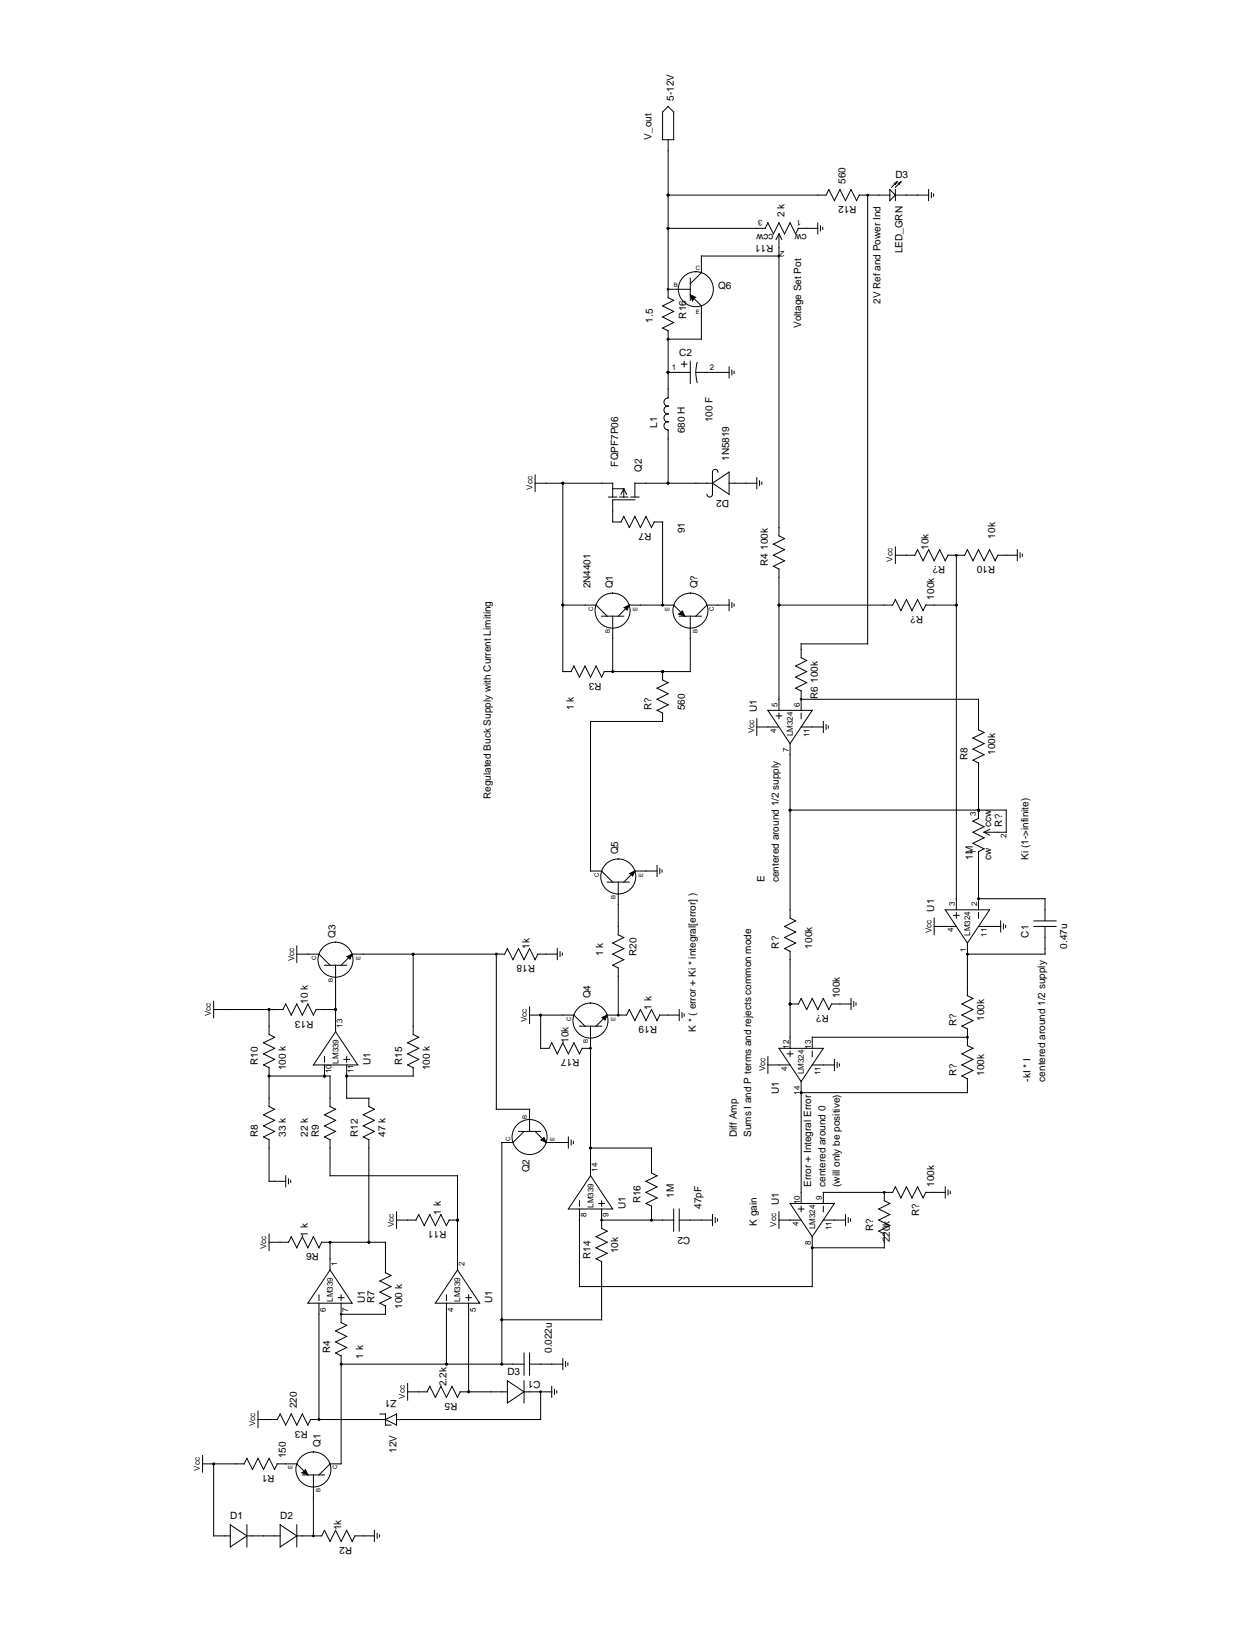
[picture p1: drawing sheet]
<svg xmlns="http://www.w3.org/2000/svg" width="216mm" height="279mm" viewBox="0 0 216 279" stroke-linecap="round" stroke-linejoin="round" font-family="sans-serif">
<g fill="none" stroke="#000" stroke-width=".17">
<path d="M114.5 18.2l.9 1v4.7h-1.9v-4.7zM114.5 23.9v27.1l.9 .5-1.9 .9 1.9 1-1.9 .9 1.9 1-1.9 .9 1 .5v11.5a.69 .69 0 0 0-.7 .7 .69 .69 0 0 0 .7 .7 .68 .68 0 0 0-.7 .7 .68 .68 0 0 0 .7 .7 .68 .68 0 0 0-.7 .6 .68 .68 0 0 0 .7 .7 .7 .7 0 0 0-.7 .7 .7 .7 0 0 0 .7 .7v9.1M140.1 39.1h-3.3l-.5 1-.9-1.9-1 1.9-.9-1.9-1 1.9-.9-1.9-.5 .9h-16.6M140.1 38.2v1.9M140.6 38.7v.9M141 39v.3M148.7 33.4v77h-11.4v2.3l.9 .5-1.9 1 1.9 .9-1.9 1 1.9 .9-1.9 1 1 .4M152.5 32.5l.9 .9-.9 1zM152.5 33.4h-5.3l-.4 1-1-1.9-.9 1.9-1-1.9-.9 1.9-1-1.9-.5 .9h-27M153.4 32.5v1.9M153.4 33.4h5.7M153.7 31.2l-.3 .4"/>
<path d="M153.7 31.2l-.5 .2M153.7 31.2l-.9 .9M154.4 31.2l-.3 .4M154.4 31.2l-.5 .2M154.4 31.2l-1 .9M159.1 32.5v1.9M159.6 33v.9M160 33.3v.3M118.3 50.5l.9 .5-.3 .2-.2 .4zM118.3 49.6h-3.8M118.3 47.7v3.8M118.3 50.5l1.9 1.9v5.7h-5.7"/>
<path d="M133.5 40.1l-.5 1M133.5 40.1l.5 .9M133.5 40.1v51.7l.9 .5-1.9 1 1.9 .9-1.9 1 1.9 .9-1.9 1 1 .4v24.3M133.5 43.9h-13.3v2.8l-1.9 1.9M114.5 63.8h3.8M116.8 62.4h.9M117.2 61.9v1M118.3 61.9v3.8M119.5 62.1a6.6 6.6 0 0 0 0 3.5M124.9 63.8h-5.7M124.9 62.9v1.9M125.4 63.4v.9"/>
<path d="M125.8 63.6v.4M91.7 82.8h13.3v2.4M91.7 81.4v2.9M96.4 82.8v32.3h1.5l.4-.9 1 1.9 .9-1.9 1 1.9 .9-1.9 1 1.9 .5-1M104.3 85.2h1.4M105 83.8h1.9M106.2 85.2h1.4M106.9 83.8l-.5 .9M106.9 83.8l.5 .9M106.9 83.8v1.4M108.1 85.2h1.4M108.8 85.7h-3.8v3.8h1.4l.5-1 .9 1.9 1-1.9 .9 1.9 1-1.9 .9 1.9 .5-.9h1.4v14.2"/>
<path d="M122.1 82.8l2.8-1.9v3.8zM122.1 82.8h-13.3v2.4M123 80.9a.47 .47 0 0 0-.4-.4 .47 .47 0 0 0-.5 .4v3.8a.47 .47 0 0 1-.5 .5 .47 .47 0 0 1-.5-.5M124.9 82.8h4.8M129.7 81.9v1.9M130.2 82.4v.9M130.5 82.6v.4M153.4 93.7v2.9M153.4 95.2h3.3l.5-1 1 1.9 .9-1.9 1 1.9 .9-1.9 1 1.9 .4-.9h2.9l.5-1 .9 1.9 1-1.9 .9 1.9 1-1.9 .9 1.9M163.9 95.2v60.8M171 95.2h3.3M171 95.2l-.5 .9"/>
<path d="M174.3 94.2v1.9M174.8 94.7v.9M175.2 95v.4M96.4 103.7h5.7l1.9 1.9M103.1 105.6h3.8M105 105.6v9.5M105.9 105.6l1.9-1.9h7.6l1.9 1.9M106.9 104.1l.9-.4-.3 .9zM113.5 115.1v1.4l1 .5-1.9 1 1.9 .9-1.9 1 1.9 .9-1.9 1 .9 .4M116.3 105.2l.4-.2 .2-.3 .4 .9zM116.4 105.6h3.8M118.3 105.6v9.5h-14.8"/>
<path d="M124.9 103.7h-3.8l-1.9 1.9M124.9 102.8v1.9M125.4 103.3v.8M125.8 103.5v.4M133.5 103.7h19.4l.5-.9 1 1.9 .9-1.9 1 1.9 .9-1.9 1 1.9 .4-1h5.3M137.3 119.9h30.4v5.2l.9 .5-1.9 .9 1.9 1-1.9 .9 1.9 1-1.9 .9 1 .5v9.5l-1 .5 1.9 .9-1.9 1 1.9 .9-1.9 1 1.9 .9-.9 .5M137.3 118.4v3.4M113.5 122.2v1.5h-12.3v25.6h1.9l1.9 1.9M129.7 123.2v2.8M131.6 121.8h7.6l-3.8 5.7zM133 122.7h1M133.5 122.2v1"/>
<path d="M133.5 124.6h-3.8M135.4 127.5v29.9l.9 .5-1.9 .9 1.9 1-1.9 .9 1.9 1-1.9 .9 1 .5M135.4 138.9h37v3.8h-3.8M137.3 122.2v1M137.3 124.6h3.8M141.1 123.7v1.9M141.5 124.2v.8M141.9 124.4v.4M104 151.2h3.8M105.9 151.2v9M107.9 149.7l.9-.4-.4 .9zM112.6 149.3h-3.8l-1.9 1.9"/>
<path d="M112.6 148.4v1.9M113.1 148.9v.8M113.4 149.1v.4M160.1 158.8h3.8M160.1 157.4v2.8M162 156h7.6l-3.8 5.7zM163.4 156.9h.9M163.9 156.4v1M167.7 146v10M167.7 156.4v1M167.7 154.1h11.4v3.8M167.7 158.8h3.8"/>
<path d="M168.6 142.7l1 .5M169.6 142.2l-1 .4M171.5 157.9v1.9M171.9 158.4v.8M172.3 158.6v.4M177.2 158.8h3.8M177.2 157.9h3.8M179.1 158.8v4.8h-13.3M36.6 173h11.9l.5-.9 .9 1.9 1-1.9 .9 1.9 1-1.9 .9 1.9M36.6 171.6v2.9M46.1 173v4.3l1 .5-1.9 .9 1.9 1-1.9 .9 1.9 1-1.9 .9 .9 .5v6.7l1 .4-1.9 1 1.9 .9-1.9 1 1.9 .9-1.9 1M50.9 163.6h3.8l1.9 1.8"/>
<path d="M50.9 162.1v2.9M54.2 173h3.3M54.2 173l-.5 1M55.6 165.4h3.8M57.5 176.8l3.8 5.7h-7.6zM57.5 165.4v11.4M59.4 164l1-.5-.4 .9zM70.8 163.6v13.7l.9 .5-1.9 .9 1.9 1-1.9 .9 1.9 1-1.9 .9 1 .5v1.4h-11.4M85 163.6v26.5h5.7v3.8M90.7 172.6v2.8M90.7 174h1.9M92.1 163.6h3.4"/>
<path d="M92.2 163.6l-.5 .9-1-1.9-.9 1.9-1-1.9-.9 1.9-1-1.9-.4 1h-26.1l-1.9 1.8M95.5 162.6v1.9M96 163.1v.9M96.3 163.4v.3M99.3 175.9h3.8M99.7 179.7h1.5M100.2 175.9l-1.9-1.9h-5.7v5.7h1.5l.4-1 1 1.9 .9-1.9 1 1.9 .9-1.9 1 1.9 .5-.9M101.2 175.9v25.6M103.1 174.4l.9-.4-.3 .9zM105.9 160.2l1 .5M106.9 160.7l-1.9 1 1.9 .9-1.9 1 1.9 .9-1.9 .9 .9 .5v8.1M116.4 174h-3.3l-.5 .9-1-1.9-.9 1.9-1-1.9-.9 1.9-1-1.9-.4 1h-3.4l-1.9 1.9"/>
<path d="M116.4 173v1.9M116.9 173.6v.8M117.2 173.8v.4M133.5 179.7h7.6l-3.8 5.7zM135.4 172.1h1.4l.5-1 .9 1.9 1-1.9 .9 1.9 1-1.9 .9 1.9 .5-.9M135.4 163.1v16.6M142.5 172.1h3.3M145.8 171.1v1.9M146.3 171.7v.8M146.7 171.9v.4M165.8 161.7v9l.9 .4-1.9 1 1.9 .9-1.9 1 1.9 .9-1.9 1 1 .5v2.8l.9 .5-1.9 .9 1.9 1-1.9 .9 1.9 1-1.9 .9M165.8 177.8h-26.6v1.9"/>
<path d="M45.2 194.9l.9 .5M46.1 184.4h10.5v5.3l.9 .4-1.9 1 1.9 .9-1.9 1 1.9 .9-1.9 1M46.1 195.3v7.2h2.9M55.6 181.1v1M55.6 182.5v1.9M55.6 194.9l1 .5M56.6 195.3v6.2h21.8v16.2M58.9 181.6h1M59.4 181.1v1M59.4 182.5v5.7h3.8v1.5l.9 .4-1.9 1 1.9 .9-1.9 1 1.9 .9-1.9 1M62.2 194.9l1 .5M63.2 195.3v17.6"/>
<path d="M88.8 193.9h3.8M89.8 193.9l-1.9 1.9h-1.9v38h-27.5M91.7 193.9l1.9 1.9h3.8M92.7 195.4l.5-.4 .4 .8zM97.4 194.9v1.9M97.9 195.4v.9M98.2 195.7v.3M101.2 196.8h10.4v4.3l1 .4-1.9 1 1.9 .9-1.9 1 1.9 .9-1.9 1M131.6 181.1v2.9M134.9 180.6h1M135.4 182.5h-3.8M135.4 180.2v.9"/>
<path d="M137.3 185.4v20.9M139.2 180.2v.9M139.2 182.5h3.8M143 181.6v1.9M143.4 182.1v.9M143.8 182.4v.3M164.8 184.4l1 .5M165.8 184.9v2.4h-28.5M46.1 212.9h3.3l.5-.9 1 1.9 .9-1.9 1 1.9 .9-1.9 1 1.9 .4-1M46.1 211.5v2.9M49 201.5v1.9M49.4 202.1v.8"/>
<path d="M49.8 202.3v.4M55.1 212.9h10.9v5.3l1 .4-1.9 1 1.9 .9-1.9 1 1.9 .9-1.9 1M56.6 217.7l3.8 5.7h-7.6zM56.6 212.9v4.8M67.9 209.1h3.4l.4-.9 1 1.9 .9-1.9 1 1.9 .9-1.9 1 1.9M67.9 207.7v2.9M77 209.1h1.4M77 209.1l-.5 1M78.4 217.7l3.8 5.7h-7.6zM99.3 207.2v13.3h39.9v-8.5M99.3 205.8v1M101.2 201.5l3.8 5.7h-7.6z"/>
<path d="M102.6 206.3h1M103.1 209.1h12.3M103.1 205.8v1M103.1 207.2v3.4l.9 .4-1.9 1 1.9 .9-1.9 1 1.9 .9-1.9 1 1 .5v9.9h-17.1M110.7 206.3l.9 .5M111.6 206.7v2.4M115.4 207.2v3.8M116.4 207.2v3.8M122.1 209.1h-5.7M122.1 208.2v1.9M122.6 208.7v.9M122.9 208.9v.4"/>
<path d="M133.5 207.7v2.9M133.5 209.1h3.8M135.4 206.3h7.6l-3.8 5.7zM136.8 207.2h1M137.3 206.8v.9M141.1 206.8v.9M141.1 209.1h3.8M144.9 208.2v1.9M145.3 208.7v.9M145.7 208.9v.4M151.5 204.4v1.4l1 .5-1.9 .9 1.9 1-1.9 .9 1.9 1-1.9 .9 .9 .5M151.5 211.5v2.4h-12.3"/>
<path d="M162 204.4h-3.4l-.4 .9-1-1.9-.9 1.9-1-1.9-.9 1.9-1-1.9-.5 1h-11.8v1.9M162 203.4v1.9M162.4 204v.8M162.8 204.2v.4M54.7 222v.9M54.7 223.4v19.9M58 222.4h.9M58.5 222v.9M58.5 223.4v3.3l.9 .5-1.9 .9 1.9 1-1.9 .9 1.9 1-1.9 .9 1 .5v18.5h-1.9l-1.9 1.9M65.1 223.4l.9 .5M66 223.8v1.5h-7.5M69.8 238.6h3.4l.4-1 1 1.9 .9-1.9 1 1.9 .9-1.9 1 1.9 .5-.9h8"/>
<path d="M69.8 237.2v2.8M76.5 222v.9M76.5 223.4v10.4M79.8 222.4h1M80.3 222v.9M80.3 223.4v15.2M86 233.8h3.8M86.9 236.7l2.9 1.9-2.9 1.9zM89.8 231.9v3.8M89.8 238.6h4.7M89.8 236.7v3.8M90.7 231.9v3.8"/>
<path d="M90.7 233.8h5.7M92.6 238.6v4.7h-24.7M94.5 237.6v1.9M95 238.1v.9M95.4 238.4v.4M96.4 232.9v1.9M96.9 233.4v.9M97.3 233.6v.4M34.7 250.9h1.9M34.7 249.5v2.8M44.2 243.3h3.3l.5-.9 1 1.9 .9-1.9 1 1.9 .9-1.9 1 1.9 .4-1M44.2 241.9v2.8"/>
<path d="M47.5 250.9h3.4l1.9 1.9M47.5 250.9l-.4 1-1-1.9-.9 1.9-1-1.9-.9 1.9-1-1.9-.5 .9h-5.2v12.4h2.9M51.7 252.4l.4-.2 .2-.3 .5 .9zM51.8 252.8h3.8M53.2 243.3h12.8M53.7 252.8v10.5M65.1 242.4h.9v1.9h1M66 243.3l1.9-.9v1.9zM39.5 261.4l2.8 1.9-2.8 1.9zM42.3 261.4v3.8M48 263.3h-5.7M48 261.4l2.9 1.9-2.9 1.9z"/>
<path d="M50.9 261.4v3.8M60.8 263.3h3.3M60.8 263.3l-.4 .9-1-1.9-.9 1.9-1-1.9-.9 1.9-1-1.9-.5 1h-4.2M64.1 262.3v1.9M64.6 262.8v.9M65 263.1v.4"/>
<circle cx="119.2" cy="49.6" r="3"/>
<circle cx="105" cy="104.7" r="3"/>
<circle cx="118.3" cy="104.7" r="3"/>
<circle cx="105.9" cy="150.2" r="3"/>
<circle cx="57.5" cy="164.5" r="3"/>
<circle cx="101.2" cy="174.9" r="3"/>
<circle cx="90.7" cy="194.9" r="3"/>
<circle cx="53.7" cy="251.9" r="3"/>
</g>
<g fill="#000">
<path d="M118.3 50.5l.9 .5-.3 .2-.2 .4zM106.9 104.1l.9-.4-.3 .9zM116.3 105.2l.4-.2 .2-.3 .4 .9zM107.9 149.7l.9-.4-.4 .9zM59.4 164l1-.5-.4 .9zM103.1 174.4l.9-.4-.3 .9zM92.7 195.4l.5-.4 .4 .8zM51.7 252.4l.4-.2 .2-.3 .5 .9z"/>
<circle cx="114.5" cy="39.1" r=".24"/>
<circle cx="114.5" cy="33.4" r=".24"/>
<circle cx="148.7" cy="33.4" r=".24"/>
<circle cx="114.5" cy="49.6" r=".24"/>
<circle cx="114.5" cy="58.1" r=".24"/>
<circle cx="133.5" cy="43.9" r=".24"/>
<circle cx="114.5" cy="63.8" r=".24"/>
<circle cx="96.4" cy="82.8" r=".24"/>
<circle cx="114.5" cy="82.8" r=".24"/>
<circle cx="163.9" cy="95.2" r=".24"/>
<circle cx="96.4" cy="103.7" r=".24"/>
<circle cx="105" cy="115.1" r=".24"/>
<circle cx="113.5" cy="115.1" r=".24"/>
<circle cx="113.5" cy="103.7" r=".24"/>
<circle cx="133.5" cy="103.7" r=".24"/>
<circle cx="137.3" cy="119.9" r=".24"/>
<circle cx="163.9" cy="103.7" r=".24"/>
<circle cx="135.4" cy="138.9" r=".24"/>
<circle cx="167.7" cy="138.9" r=".24"/>
<circle cx="167.7" cy="154.1" r=".24"/>
<circle cx="46.1" cy="173" r=".24"/>
<circle cx="57.5" cy="173" r=".24"/>
<circle cx="70.8" cy="163.6" r=".24"/>
<circle cx="85" cy="163.6" r=".24"/>
<circle cx="92.6" cy="174" r=".24"/>
<circle cx="101.2" cy="179.7" r=".24"/>
<circle cx="105.9" cy="174" r=".24"/>
<circle cx="135.4" cy="172.1" r=".24"/>
<circle cx="165.8" cy="177.8" r=".24"/>
<circle cx="165.8" cy="163.6" r=".24"/>
<circle cx="46.1" cy="184.4" r=".24"/>
<circle cx="55.6" cy="184.4" r=".24"/>
<circle cx="59.4" cy="184.4" r=".24"/>
<circle cx="101.2" cy="196.8" r=".24"/>
<circle cx="137.3" cy="187.3" r=".24"/>
<circle cx="56.6" cy="212.9" r=".24"/>
<circle cx="63.2" cy="212.9" r=".24"/>
<circle cx="78.4" cy="209.1" r=".24"/>
<circle cx="103.1" cy="209.1" r=".24"/>
<circle cx="111.6" cy="209.1" r=".24"/>
<circle cx="139.2" cy="213.9" r=".24"/>
<circle cx="151.5" cy="204.4" r=".24"/>
<circle cx="58.5" cy="225.3" r=".24"/>
<circle cx="58.5" cy="233.8" r=".24"/>
<circle cx="76.5" cy="233.8" r=".24"/>
<circle cx="80.3" cy="238.6" r=".24"/>
<circle cx="86" cy="226.2" r=".24"/>
<circle cx="86" cy="233.8" r=".24"/>
<circle cx="92.6" cy="238.6" r=".24"/>
<circle cx="36.6" cy="250.9" r=".24"/>
<circle cx="54.7" cy="243.3" r=".24"/>
<circle cx="53.7" cy="263.3" r=".24"/>
</g>
<g font-size="1.7">
<text x="115.4" y="17.3" transform="rotate(-90 115.4 17.3)">5-12V</text>
<text x="111.6" y="23.9" transform="rotate(-90 111.6 23.9)">V_out</text>
<text x="144.9" y="31.5" transform="rotate(-90 144.9 31.5)">560</text>
<text x="146.8" y="35.3" transform="rotate(-180 146.8 35.3)">R12</text>
<text x="153.4" y="30.6">D3</text>
<text x="132.5" y="40.1" transform="rotate(-180 132.5 40.1)">ccw</text>
<text x="132.5" y="42" transform="rotate(-180 132.5 42)">R11</text>
<text x="134.4" y="37.2" transform="rotate(-90 134.4 37.2)">2 k</text>
<text x="138.2" y="40.1" transform="rotate(-180 138.2 40.1)">cw</text>
<text x="154.6" y="43.4" transform="rotate(-90 154.6 43.4)">LED_GRN</text>
<text x="123" y="49.6">Q6</text>
<text x="150.8" y="52.1" transform="rotate(-90 150.8 52.1)">2V Ref and Power Ind</text>
<text x="111.9" y="55.3" transform="rotate(-90 111.9 55.3)">1.5</text>
<text x="117.6" y="54.6" transform="rotate(-90 117.6 54.6)">R16</text>
<text x="137.3" y="56.2" transform="rotate(-90 137.3 56.2)">Voltage Set Pot</text>
<text x="116.4" y="61">C2</text>
<text x="112.6" y="73.3" transform="rotate(-90 112.6 73.3)">L1</text>
<text x="117.3" y="74.3" transform="rotate(-90 117.3 74.3)">680 H</text>
<text x="122.1" y="72.4" transform="rotate(-90 122.1 72.4)">100 F</text>
<text x="105.9" y="80" transform="rotate(-90 105.9 80)">FQPF7P06</text>
<text x="110" y="80.9" transform="rotate(-90 110 80.9)">Q2</text>
<text x="124.9" y="79" transform="rotate(-90 124.9 79)">1N5819</text>
<text x="124.9" y="85.7" transform="rotate(-180 124.9 85.7)">D2</text>
<text x="111.6" y="91.4" transform="rotate(-180 111.6 91.4)">R7</text>
<text x="117.3" y="91.4" transform="rotate(-90 117.3 91.4)">91</text>
<text x="159.1" y="94.2" transform="rotate(-90 159.1 94.2)">10k</text>
<text x="170.5" y="92.3" transform="rotate(-90 170.5 92.3)">10k</text>
<text x="101.2" y="100.9" transform="rotate(-90 101.2 100.9)">2N4401</text>
<text x="105" y="100.9" transform="rotate(-90 105 100.9)">Q1</text>
<text x="119.5" y="100.9" transform="rotate(-90 119.5 100.9)">Q?</text>
<text x="131.6" y="97.1" transform="rotate(-90 131.6 97.1)">R4 100k</text>
<text x="162" y="97.1" transform="rotate(-180 162 97.1)">R?</text>
<text x="170.5" y="97.1" transform="rotate(-180 170.5 97.1)">R10</text>
<text x="158.2" y="105.6" transform="rotate(-180 158.2 105.6)">R?</text>
<text x="160.1" y="102.8" transform="rotate(-90 160.1 102.8)">100k</text>
<text x="103.1" y="117" transform="rotate(-180 103.1 117)">R3</text>
<text x="140.1" y="119.9" transform="rotate(-90 140.1 119.9)">R6 100k</text>
<text x="98.3" y="121.8" transform="rotate(-90 98.3 121.8)">1 k</text>
<text x="111.6" y="121.8" transform="rotate(-90 111.6 121.8)">R?</text>
<text x="117.3" y="121.8" transform="rotate(-90 117.3 121.8)">560</text>
<text x="129.7" y="122.1" transform="rotate(-90 129.7 122.1)">U1</text>
<text x="165.8" y="130.3" transform="rotate(-90 165.8 130.3)">R8</text>
<text x="170.5" y="129.4" transform="rotate(-90 170.5 129.4)">100k</text>
<text x="84.1" y="137" transform="rotate(-90 84.1 137)">Regulated Buck Supply with Current Limiting</text>
<text x="169.8" y="141.7" transform="rotate(-90 169.8 141.7)">ccw</text>
<text x="171.7" y="141.7" transform="rotate(-90 171.7 141.7)">R?</text>
<text x="105.9" y="146.5" transform="rotate(-90 105.9 146.5)">Q5</text>
<text x="166.7" y="147.4" transform="rotate(-90 166.7 147.4)">1M</text>
<text x="169.8" y="147.4" transform="rotate(-90 169.8 147.4)">cw</text>
<text x="176.2" y="147.4" transform="rotate(-90 176.2 147.4)">Ki (1-&gt;infinite)</text>
<text x="131" y="151.2" transform="rotate(-90 131 151.2)">E</text>
<text x="133.5" y="151.2" transform="rotate(-90 133.5 151.2)">centered around 1/2 supply</text>
<text x="57.5" y="160.7" transform="rotate(-90 57.5 160.7)">Q3</text>
<text x="160.1" y="156.2" transform="rotate(-90 160.1 156.2)">U1</text>
<text x="176.2" y="160.7" transform="rotate(-90 176.2 160.7)">C1</text>
<text x="90.7" y="162.6" transform="rotate(-90 90.7 162.6)">1k</text>
<text x="91.7" y="165.5" transform="rotate(-180 91.7 165.5)">R18</text>
<text x="103.3" y="163.9" transform="rotate(-90 103.3 163.9)">1 k</text>
<text x="109.1" y="163.8" transform="rotate(-90 109.1 163.8)">R20</text>
<text x="133.5" y="162.6" transform="rotate(-90 133.5 162.6)">R?</text>
<text x="139.2" y="162.6" transform="rotate(-90 139.2 162.6)">100k</text>
<text x="182.9" y="162.6" transform="rotate(-90 182.9 162.6)">0.47u</text>
<text x="52.8" y="172.1" transform="rotate(-90 52.8 172.1)">10 k</text>
<text x="101.2" y="171.1" transform="rotate(-90 101.2 171.1)">Q4</text>
<text x="111.6" y="173" transform="rotate(-90 111.6 173)">1 k</text>
<text x="142" y="174" transform="rotate(-180 142 174)">R?</text>
<text x="143.9" y="171.1" transform="rotate(-90 143.9 171.1)">100k</text>
<text x="53.7" y="174.9" transform="rotate(-180 53.7 174.9)">R13</text>
<text x="97.4" y="178.7" transform="rotate(-90 97.4 178.7)">10k</text>
<text x="112.6" y="175.9" transform="rotate(-180 112.6 175.9)">R19</text>
<text x="119.2" y="176.8" transform="rotate(-90 119.2 176.8)">K * ( error + Ki * integral[error] )</text>
<text x="163.9" y="175.9" transform="rotate(-90 163.9 175.9)">R?</text>
<text x="168.6" y="174.9" transform="rotate(-90 168.6 174.9)">100k</text>
<text x="44.2" y="182.5" transform="rotate(-90 44.2 182.5)">R10</text>
<text x="49" y="183.5" transform="rotate(-90 49 183.5)">100 k</text>
<text x="63.5" y="182.5" transform="rotate(-90 63.5 182.5)">U1</text>
<text x="68.9" y="182.5" transform="rotate(-90 68.9 182.5)">R15</text>
<text x="73.6" y="183.5" transform="rotate(-90 73.6 183.5)">100 k</text>
<text x="99.3" y="181.6" transform="rotate(-180 99.3 181.6)">R17</text>
<text x="163.9" y="184.4" transform="rotate(-90 163.9 184.4)">R?</text>
<text x="168.6" y="184.4" transform="rotate(-90 168.6 184.4)">100k</text>
<text x="176.6" y="185.4" transform="rotate(-90 176.6 185.4)">-kI * I</text>
<text x="179.1" y="185.4" transform="rotate(-90 179.1 185.4)">centered around 1/2 supply</text>
<text x="133.5" y="187.6" transform="rotate(-90 133.5 187.6)">U1</text>
<text x="44.2" y="194.9" transform="rotate(-90 44.2 194.9)">R8</text>
<text x="49" y="194.9" transform="rotate(-90 49 194.9)">33 k</text>
<text x="52.8" y="194.9" transform="rotate(-90 52.8 194.9)">22 k</text>
<text x="54.7" y="194.9" transform="rotate(-90 54.7 194.9)">R9</text>
<text x="61.3" y="194.9" transform="rotate(-90 61.3 194.9)">R12</text>
<text x="66" y="194.9" transform="rotate(-90 66 194.9)">47 k</text>
<text x="126.3" y="194.9" transform="rotate(-90 126.3 194.9)">Diff Amp</text>
<text x="128.7" y="194.9" transform="rotate(-90 128.7 194.9)">Sums I and P terms and rejects common mode</text>
<text x="90.7" y="201" transform="rotate(-90 90.7 201)">Q2</text>
<text x="139" y="203.4" transform="rotate(-90 139 203.4)">Error + Integral Error</text>
<text x="141.5" y="203.4" transform="rotate(-90 141.5 203.4)">centered around 0</text>
<text x="143.9" y="203.4" transform="rotate(-90 143.9 203.4)">(will only be positive)</text>
<text x="160.1" y="203.4" transform="rotate(-90 160.1 203.4)">100k</text>
<text x="75.5" y="208.2" transform="rotate(-90 75.5 208.2)">1 k</text>
<text x="107.2" y="207.2" transform="rotate(-90 107.2 207.2)">U1</text>
<text x="109.7" y="206.3" transform="rotate(-90 109.7 206.3)">R16</text>
<text x="115.4" y="205.3" transform="rotate(-90 115.4 205.3)">1M</text>
<text x="120.2" y="207.2" transform="rotate(-90 120.2 207.2)">47pF</text>
<text x="133.5" y="206.6" transform="rotate(-90 133.5 206.6)">U1</text>
<text x="157.5" y="208.5" transform="rotate(-90 157.5 208.5)">R?</text>
<text x="52.8" y="212" transform="rotate(-90 52.8 212)">1 k</text>
<text x="54.7" y="214.8" transform="rotate(-180 54.7 214.8)">R6</text>
<text x="76.5" y="211" transform="rotate(-180 76.5 211)">R11</text>
<text x="101.2" y="215.8" transform="rotate(-90 101.2 215.8)">R14</text>
<text x="105.9" y="214.8" transform="rotate(-90 105.9 214.8)">10k</text>
<text x="118.3" y="212" transform="rotate(-180 118.3 212)">C2</text>
<text x="129.7" y="210.1" transform="rotate(-90 129.7 210.1)">K gain</text>
<text x="149.6" y="211" transform="rotate(-90 149.6 211)">R?</text>
<text x="152.5" y="212.9" transform="rotate(-90 152.5 212.9)">220k</text>
<text x="62.5" y="223.4" transform="rotate(-90 62.5 223.4)">U1</text>
<text x="64.1" y="223.4" transform="rotate(-90 64.1 223.4)">R7</text>
<text x="68.9" y="224.3" transform="rotate(-90 68.9 224.3)">100 k</text>
<text x="84.4" y="223.4" transform="rotate(-90 84.4 223.4)">U1</text>
<text x="56.6" y="231.9" transform="rotate(-90 56.6 231.9)">R4</text>
<text x="62.2" y="232.9" transform="rotate(-90 62.2 232.9)">1 k</text>
<text x="94.5" y="231.9" transform="rotate(-90 94.5 231.9)">0.022u</text>
<text x="76.5" y="237.6" transform="rotate(-90 76.5 237.6)">2.2k</text>
<text x="86.9" y="235.7">D3</text>
<text x="92.6" y="236.7" transform="rotate(-180 92.6 236.7)">C1</text>
<text x="50.9" y="241.4" transform="rotate(-90 50.9 241.4)">220</text>
<text x="52.8" y="245.2" transform="rotate(-180 52.8 245.2)">R3</text>
<text x="67.9" y="240" transform="rotate(-180 67.9 240)">Z1</text>
<text x="78.4" y="240.5" transform="rotate(-180 78.4 240.5)">R5</text>
<text x="49" y="250" transform="rotate(-90 49 250)">150</text>
<text x="54.9" y="248.1" transform="rotate(-90 54.9 248.1)">Q1</text>
<text x="67.9" y="249" transform="rotate(-90 67.9 249)">12V</text>
<text x="47.1" y="252.8" transform="rotate(-180 47.1 252.8)">R1</text>
<text x="39.5" y="260.4">D1</text>
<text x="48" y="260.4">D2</text>
<text x="58.5" y="262.3" transform="rotate(-90 58.5 262.3)">1k</text>
<text x="60.4" y="265.2" transform="rotate(-180 60.4 265.2)">R2</text>
</g>
<g font-size="1.4">
<text x="130.6" y="37.7" transform="rotate(-180 130.6 37.7)">3</text>
<text x="137.3" y="37.7" transform="rotate(-180 137.3 37.7)">1</text>
<text x="134.4" y="42.9" transform="rotate(-180 134.4 42.9)">2</text>
<text x="115.1" y="63.4">1</text>
<text x="121.6" y="63.4">2</text>
<text x="91.2" y="83.9" transform="rotate(-90 91.2 83.9)">Vcc</text>
<text x="152.9" y="96.3" transform="rotate(-90 152.9 96.3)">Vcc</text>
<text x="129.2" y="125.7" transform="rotate(-90 129.2 125.7)">Vcc</text>
<text x="133" y="125.6" transform="rotate(-90 133 125.6)">4</text>
<text x="133.2" y="121.1" transform="rotate(-90 133.2 121.1)">5</text>
<text x="137" y="121.1" transform="rotate(-90 137 121.1)">6</text>
<text x="135.1" y="128.9" transform="rotate(-90 135.1 128.9)">7</text>
<text x="135.9" y="126.2" transform="rotate(-90 135.9 126.2)">LM324</text>
<text x="138.7" y="126.4" transform="rotate(-90 138.7 126.4)">11</text>
<text x="167.2" y="139.8" transform="rotate(-90 167.2 139.8)">3</text>
<text x="172.4" y="143.6" transform="rotate(-90 172.4 143.6)">2</text>
<text x="167.2" y="146.5" transform="rotate(-90 167.2 146.5)">1</text>
<text x="163.6" y="155.3" transform="rotate(-90 163.6 155.3)">3</text>
<text x="167.4" y="155.3" transform="rotate(-90 167.4 155.3)">2</text>
<text x="159.6" y="159.9" transform="rotate(-90 159.6 159.9)">Vcc</text>
<text x="163.4" y="159.8" transform="rotate(-90 163.4 159.8)">4</text>
<text x="166.2" y="160.4" transform="rotate(-90 166.2 160.4)">LM324</text>
<text x="169.1" y="160.6" transform="rotate(-90 169.1 160.6)">11</text>
<text x="50.4" y="164.7" transform="rotate(-90 50.4 164.7)">Vcc</text>
<text x="165.5" y="163.1" transform="rotate(-90 165.5 163.1)">1</text>
<text x="36.1" y="174.2" transform="rotate(-90 36.1 174.2)">Vcc</text>
<text x="58.7" y="176.1" transform="rotate(-90 58.7 176.1)">13</text>
<text x="90.3" y="175.2" transform="rotate(-90 90.3 175.2)">Vcc</text>
<text x="135.1" y="179.8" transform="rotate(-90 135.1 179.8)">12</text>
<text x="138.9" y="179.8" transform="rotate(-90 138.9 179.8)">13</text>
<text x="56.8" y="184" transform="rotate(-90 56.8 184)">10</text>
<text x="58" y="182.3" transform="rotate(-90 58 182.3)">LM339</text>
<text x="60.6" y="184" transform="rotate(-90 60.6 184)">11</text>
<text x="131.1" y="183.6" transform="rotate(-90 131.1 183.6)">Vcc</text>
<text x="134.9" y="183.5" transform="rotate(-90 134.9 183.5)">4</text>
<text x="137.8" y="184.1" transform="rotate(-90 137.8 184.1)">LM324</text>
<text x="140.6" y="184.3" transform="rotate(-90 140.6 184.3)">11</text>
<text x="137" y="187.6" transform="rotate(-90 137 187.6)">14</text>
<text x="102.4" y="200.8" transform="rotate(-90 102.4 200.8)">14</text>
<text x="100.5" y="208.7" transform="rotate(-90 100.5 208.7)">8</text>
<text x="101.7" y="207" transform="rotate(-90 101.7 207)">LM339</text>
<text x="104.3" y="208.7" transform="rotate(-90 104.3 208.7)">9</text>
<text x="137" y="206.4" transform="rotate(-90 137 206.4)">10</text>
<text x="140.8" y="205.6" transform="rotate(-90 140.8 205.6)">9</text>
<text x="45.6" y="214.1" transform="rotate(-90 45.6 214.1)">Vcc</text>
<text x="67.5" y="210.3" transform="rotate(-90 67.5 210.3)">Vcc</text>
<text x="133" y="210.2" transform="rotate(-90 133 210.2)">Vcc</text>
<text x="136.8" y="210.1" transform="rotate(-90 136.8 210.1)">4</text>
<text x="138.9" y="213.5" transform="rotate(-90 138.9 213.5)">8</text>
<text x="139.6" y="210.7" transform="rotate(-90 139.6 210.7)">LM324</text>
<text x="142.5" y="210.9" transform="rotate(-90 142.5 210.9)">11</text>
<text x="57.8" y="217" transform="rotate(-90 57.8 217)">1</text>
<text x="79.6" y="217" transform="rotate(-90 79.6 217)">2</text>
<text x="55.8" y="224.8" transform="rotate(-90 55.8 224.8)">6</text>
<text x="57" y="223.1" transform="rotate(-90 57 223.1)">LM339</text>
<text x="59.7" y="224.8" transform="rotate(-90 59.7 224.8)">7</text>
<text x="77.7" y="224.8" transform="rotate(-90 77.7 224.8)">4</text>
<text x="78.9" y="223.1" transform="rotate(-90 78.9 223.1)">LM339</text>
<text x="81.5" y="224.8" transform="rotate(-90 81.5 224.8)">5</text>
<text x="69.4" y="239.8" transform="rotate(-90 69.4 239.8)">Vcc</text>
<text x="43.7" y="244.5" transform="rotate(-90 43.7 244.5)">Vcc</text>
<text x="34.2" y="252.1" transform="rotate(-90 34.2 252.1)">Vcc</text>
</g>
<g font-size="1">
<text x="119.2" y="46.3">C</text>
<text x="115.4" y="49.1">B</text>
<text x="119.2" y="53.9">E</text>
<text x="101.7" y="104.7" transform="rotate(-90 101.7 104.7)">C</text>
<text x="109.3" y="104.7" transform="rotate(-90 109.3 104.7)">E</text>
<text x="114.7" y="104.7" transform="rotate(-90 114.7 104.7)">E</text>
<text x="122.3" y="104.7" transform="rotate(-90 122.3 104.7)">C</text>
<text x="104.5" y="108.5" transform="rotate(-90 104.5 108.5)">B</text>
<text x="119.5" y="108.5" transform="rotate(-90 119.5 108.5)">B</text>
<text x="102.6" y="150.3" transform="rotate(-90 102.6 150.3)">C</text>
<text x="105.5" y="154.1" transform="rotate(-90 105.5 154.1)">B</text>
<text x="110.2" y="150.3" transform="rotate(-90 110.2 150.3)">E</text>
<text x="54.2" y="164.5" transform="rotate(-90 54.2 164.5)">C</text>
<text x="61.8" y="164.5" transform="rotate(-90 61.8 164.5)">E</text>
<text x="57" y="168.3" transform="rotate(-90 57 168.3)">B</text>
<text x="97.9" y="174.9" transform="rotate(-90 97.9 174.9)">C</text>
<text x="100.7" y="178.7" transform="rotate(-90 100.7 178.7)">B</text>
<text x="105.5" y="174.9" transform="rotate(-90 105.5 174.9)">E</text>
<text x="90.3" y="191.8" transform="rotate(-90 90.3 191.8)">B</text>
<text x="87.4" y="195.6" transform="rotate(-90 87.4 195.6)">C</text>
<text x="95" y="195.6" transform="rotate(-90 95 195.6)">E</text>
<text x="50.1" y="251.9" transform="rotate(-90 50.1 251.9)">E</text>
<text x="57.8" y="251.9" transform="rotate(-90 57.8 251.9)">C</text>
<text x="54.9" y="255.7" transform="rotate(-90 54.9 255.7)">B</text>
</g>
</svg>
